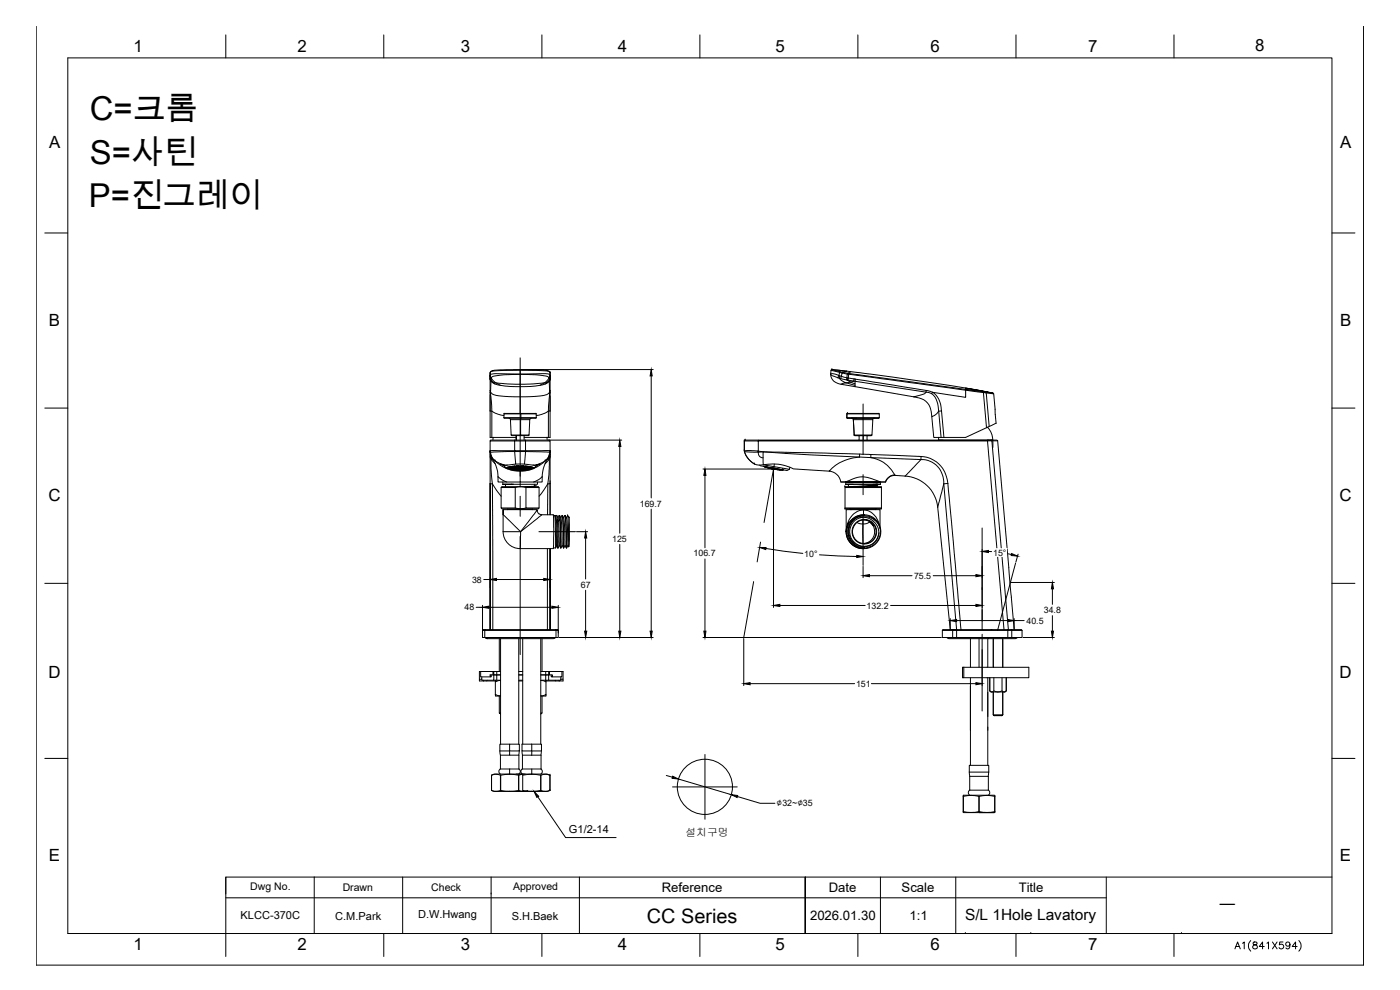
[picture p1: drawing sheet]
<svg xmlns="http://www.w3.org/2000/svg" width="420mm" height="297mm" viewBox="0 0 420 297" stroke-linecap="round" stroke-linejoin="round" font-family="sans-serif">
<!-- layer: 0 -->
<g fill="none" stroke="#000" stroke-width=".3">
<path d="M147.1 117.7l.1 .4M147.1 117.2l.5 6.2 1.9 .9 1.7 .4M147.1 113.7a1.88 1.88 0 0 0 1.4 1.5M147.1 113.4l.1 .5a3 3 0 0 0 3 1.7M147.1 113.3l.2 .7M147.1 112.9l.3 .7M147.1 112.7l.3 .6M147.1 117.7v5.6M147.1 118.4v4.9M147.1 117.2v.5M147.1 113.8v3.4M147.1 113.7l.2 .7-.1 3.3a3.4 3.4 0 0 0 2.9 1.1 43.3 43.3 0 0 0 14.2-.5l.7-.6"/>
<path d="M147.1 113.4v.3M147.1 113.4h.1M147.1 112.9v.4M147.1 112.7v-1l.4-.3a108.7 108.7 0 0 1 17.2 0l.4 .3v1M147.1 112.7l.2-.4 1.4-.2h15l1 .1 .4 .5M147.1 111.9v1M147.1 113.3v.1M147.1 112.6v.1M147.2 111.6l-.1 1.3 .2 .4a1.39 1.39 0 0 0 1.5 1.6l1.4 .7a45.6 45.6 0 0 0 11.8 0l1.4-.7a1.3 1.3 0 0 0 1.4-.9M148.1 111.2l-.7 .2-.2 .2M156.1 110.9v1.4M156.1 110.9l5.9 .1 2.3 .2"/>
<path d="M156.1 110.9l-6 .1-2.3 .2M156.1 112.3v3l-5.6-.3a2.74 2.74 0 0 1-3.1-1.7M156.1 112.3l-6 .3-2.2 .4-.5 .3M156.1 112.3l6 .3 2.2 .4 .4 .3M164.2 111.2l.8 .4M164.7 113.3a2.66 2.66 0 0 1-3 1.7l-5.6 .3v8.8M164.9 114.1l-.1 .3-.5 .3a3.5 3.5 0 0 1-2.3 .9M164.9 114v.1M165 117.7l-.4 5.7M165 111.6l.1 1.3M165.1 117.7l-.1 .4M165.1 117.2l-.1 .5"/>
<path d="M165.1 113.8l-.3 .6 .2 3.3M165.1 113.7a1.9 1.9 0 0 1-1.4 1.5M165.1 113.4l-.2 .7M165.1 113.3l-.3 .7M165.1 111.9h.1M165.1 112.9l-.3 .7M165.1 112.8l-.3 1.2M165.1 112.7l-.4 .6M165.1 117.7v5.6M165.1 118.8v4.5M165.1 117.2v.5M165.1 113.8v3.4"/>
<path d="M165.1 113.4v.3M165.1 113.4h.1M165.1 112.9v.4M165.1 112.6v.3M165.1 113.3v.1M165.1 113.7v.1M249.3 112.3a2.96 2.96 0 0 0 4.2 2.6h.4l-1.2-.6-.9-.9M249.3 112.3l.3 .4 1.8 .6M249.3 112.2a2.36 2.36 0 0 1 2.4 .5M249.3 112.2v.1M249.4 111.1l.3-.2 2.4 .6M249.4 111.1l2.6 .6-.3 1"/>
<path d="M249.4 111.1l-.1 1.1M249.7 110.9h.1M249.7 110.9l4.5 .5-1.4 .3M249.7 110.9l4.4 .5M251.4 113.3l.4 .1M251.7 112.7l-.3 .6M251.7 112.7l.3 .1M251.8 113.4l.5 .2M252 112.8l-.2 .6M252 112.8l.5 .1M252.1 111.5l-.1 .2 .7 .2M252.1 111.5l.7 .2"/>
<path d="M252.3 113.6l1.7 .4M252.4 115.3l4.2 .7M252.5 112.9l1.7 .4M252.5 112.9l-.2 .7M252.7 111.9l-.2 1M252.7 111.9h.1M252.8 111.9l1.5 .3M252.8 111.7l-.1 .2M252.8 111.7h.1M252.8 111.7l1.5 .3M252.8 111.7v.2M254 114h.3"/>
<path d="M254.2 113.3l-.2 .7M254.2 111.4l1.1 .1M254.2 113.3l.2 .1M254.3 112.2l-.1 1.1M254.3 112.2l.4 .1M254.3 112v.2M254.3 114a1.24 1.24 0 0 0 1.9 .4M254.3 112h.4M254.3 114l.2 .1M254.4 113.4l-.1 .6M254.4 113.4h.2M254.5 114.1l1.7 .3"/>
<path d="M254.6 113.4l1.7 .3M254.6 113.4l-.1 .7M254.7 112.3h.1M254.7 112.3l35.1 4.8M254.7 112.3l-.1 1.1M254.7 112l.6-.5 12.8 1.7 21.7 3.2v.5M254.7 112h.1M254.7 112l35.1 4.9M254.7 112v.3M256.2 114.4h.4M256.3 113.7l-.1 .7M256.3 113.7l.4 .1"/>
<path d="M256.6 114.4v.8l-1.3-.5-1.4 .2 2.7 .7M256.6 115.2v.8M256.6 116l17.6 3.1M256.6 114.4l21.3 3.3 .1-.5M256.7 113.8l21.3 3.4M256.7 113.8l-.1 .6M274.2 119.1l.6-.2a5.8 5.8 0 0 0 3.1-1.2 3.6 3.6 0 0 1 3.5 3.4l.3 2.3-.8 .9-1.1 .7a6.9 6.9 0 0 0-2.6-5.1zM278 117.2l1.9 .5M279.9 117.7a6.8 6.8 0 0 1 2.7 5.6M279.9 117.7l-.3 .4M289.8 117.1v2.1l-9.9-1.5M289.8 116.9v.2v-.2"/>
<path d="M289.8 116.4l8.2 1.6zM289.8 117.1l5.3 .7M289.8 117.1h.1M289.8 116.9h.1M289.8 116.9l4.1 .5M289.8 116.9l5.3 .7M295.1 117.6l.5 .1M295.1 117.6l.7 .1M295.1 117.8l.9 .1 .9 10-.8 .4M295.1 117.6v.2M295.1 117.8l1 10.5M295.8 117.7l.2 .2 2.2 .3 .4 4.6"/>
<path d="M295.8 117.7l2.2 .3M298 118l.2 .2M147.1 136.5l.1 1 .2 .4M147.1 135.4v.3M147.1 137v8M147.1 136.4l.3 .9v-.2l1.9 1.8 2.8 1.7M147.1 135.6l.1 1.1 .2 .4-.2-.6M147.1 135.4v.2M147.1 135.6l.1 .9 .5 .8-.6-1.6M147.1 135.4h.1M147.1 123.3l.5 .1v7.8M147.1 123.3v7.9h.5"/>
<path d="M147.1 135.7v.4M147.1 135.7l7.4-.2 .3 3.7a6.9 6.9 0 0 1-6.4-1.1l.1 .1M147.4 137.9l-.1 2.7 .5 4.6M147.4 137.9l1.2 1.2M147.6 131.2h7.3M147.6 137.3l1.1 1.1M147.8 137.7v.1a9.2 9.2 0 0 1 1.7 5.3M147.9 137.9l-.5-.6v.6M148 131.2l-.1 .8M148.5 138.2h.1M150.6 139.3l.8 .3M151.2 139.5l-1-.3 1.1 .6"/>
<path d="M151.2 125.3l.1 .1M151.3 124l-.1 .2M151.4 124.1l9.5 .1M151.4 125.5h9.4M151.4 139.5v.5M152.3 139.5l-.9 .5M152.7 125.4l.5 .5M153.2 125.9l.2 4.6h2.8v.2M153.2 125.9h5.8M153.4 130.5l.2 .2M153.6 130.7h5.1M153.7 139.9v.2"/>
<path d="M153.9 139.9v1M154.5 132.1h-7.2l-.2 .2M154.5 132.1v.2h3.2v2.9h6.8l.6 .2v-3.1h-7.4v-.2M154.5 132.1h3.2M154.5 139.8v1.1M154.8 139.2h2.6M154.9 130.7v1.4v-1.4M155 139.8v1.1M155 139.8l.2 .1-.2 .1-.6-.2M155.1 139.8l.1 .1M155.2 139.9h.1M155.2 139.9h.3v1.1h-.3"/>
<path d="M155.2 139.9l-.2 .1 .2 .1M155.2 139.9v1.1M155.2 139.8v.1M155.5 139.8v.1M155.6 139.8h.1M155.6 139.8v1.1M155.8 139.8h-.2l.2 .3-.3 .1M155.9 139.9l-.2 .1 .2 .1M155.9 139.9v1M155.9 139.9h.4M156.3 125.5l-.1 5h2.6l.2-4.6M156.3 139.9l.2 .1-.2 .1"/>
<path d="M156.3 139.9v.7M156.3 124.1l4.6 .1v1.1M156.6 139.8l-.2 .3 .4 .1M156.6 139.8v1.1M156.8 139.8h-.2h.2M156.8 139.9h.3v1.1h-.3zM156.8 139.8v.1M157 139.8v.1M157.1 139.8l.1 1.1M157.3 130.7v1.4M157.3 131.2h7.3M157.6 139.8v1.1h-.4"/>
<path d="M157.7 132.1h7.2l.2 .2M157.8 139.8l-.7 .1M157.9 139.8l-.2 .2 .2 .1 .5-.2M157.9 139.8v1.1M158.3 139.9v1M158.8 130.5l-.2 .2M158.9 140v.7M159.5 125.4l-.5 .5M160 139.5l.9 .5-.9 .6M160.9 139.5v.5l-.8 .5M160.9 125.3h-9.7v-1.1h5.1v1.3M160.9 125.3l-.1 .1"/>
<path d="M161 139.5l1-.3-1.1 .6M161.6 139.3l-.7 .3M163.6 138.2h.1M163.7 138.2l-2.7 1.3M164.1 131.2l.1 .8M164.3 137.9l.5-.8-.3 .3a12.8 12.8 0 0 1-4.4 3.2M164.4 137.7a9 9 0 0 0-1.7 5.4M164.5 137.3l-1 1.1M164.6 123.4l-2 .9-1.7 .4M164.6 123.4v7.8M164.7 137.9l.4-.9v8M164.7 137.9v4.5l-.3 2.8"/>
<path d="M164.7 137.9l-1.1 1.2M165 135.7v.4M165 135.7l-10.5-.5v-2.9h-7.4v3.1l.6-.2h6.8v.3h3.2l-.3 3.7 3.6 .3M165.1 136.5l-.4 1.4M165.1 135.4l-.1 .3M165.1 136.2v.3M165.1 135.6v.6M165.1 136.2l-.3 .9 .2-.6M165.1 135.6l-.1 .9-.5 .8 .5-1.6M165.1 135.4h.1M165.1 123.3l-.5 .1M165.1 123.3v7.9h-.5"/>
<path d="M165.1 135.4v.2M165.1 136.5v.6M223.4 135.4a6.6 6.6 0 0 0 3 3.8M223.4 135.2h.1M223.4 132.3h.1M223.4 135.2v.3l.6 .1 3.5 .1M223.4 132.3h4.2v3.1l-4.2-.2zM223.4 132.3v2.9M223.4 135.5h.1M223.4 135.5a5 5 0 0 0 5.2 4l3.7 .5M223.6 132.1l-.2 .2M223.6 132.1h.1"/>
<path d="M223.6 132.1h4M226.4 139.2h.1M227.5 135.7h.1M227.6 135.4l-.1 .3 .1-.3 1.4 .2 29.3 .6 18.1 .8M227.6 132.1h68.8v.2h-68.8zM228 139.5l.2 .3 4 .7M229 135.6l-1.5 .1a1.47 1.47 0 0 0 1.5 1.6M229.3 140a15.8 15.8 0 0 0 5.8 1M232.4 139.2l-.1 .8M235.8 135.9l.2 .2M235.9 136l.1 .1M254.2 124.2v1.1"/>
<path d="M254.2 125.3v-1.1h9.7v1.1M254.2 125.3l.1 .1M254.2 125.3l.1 .2h9.4M254.2 125.3h9.7M254.3 124l-.1 .2M254.3 124.1h.1M254.3 124.1l9.5 .1M254.3 124.1l-.1 .1M255.6 125.4l.5 .5M256.1 125.9l.3 4.8h5.2M256.1 125.9h5.8l-.2 4.6h-5.3zM256.3 130.5l.2 .2"/>
<path d="M257.7 132.1l.1-1.4h-.3h3h-.3l.1 1.4M258 137.1a13.1 13.1 0 0 0-9.2 4.3 4.1 4.1 0 0 1 3.7 3.2 4.7 4.7 0 0 0 3.5-.9 9.6 9.6 0 0 1 8.1 .9h1.6h-1.5M258 136.2v.9M258 137.1l-29-1.5 .1 3.9a13.9 13.9 0 0 1 9 1.2l10.7 .7M258 137.1a11.8 11.8 0 0 1 7.2 1.6 12.4 12.4 0 0 1 3.5 3.9M259.1 130.7v1.4M261.4 136.4v.9l15 .6M261.7 130.5l-.2 .2M262.4 125.4l-.5 .5M262.4 125.5h-6.8l.5 .4M263.8 125.3l-.1 .1M276.4 137.9l-4.7 4.9-3-.2"/>
<path d="M276.4 137.9a6.8 6.8 0 0 1 6.8 7.3M276.4 137a8.5 8.5 0 0 1 8.1 8M276.4 137v.9M279.6 125l.6 6.2h2.2M282.4 131.2h.9M282.6 123.3l.7 7.9M282.6 123.3l-.9 .1 .7 7.8M296.1 128.3l-6.3 2.9h-6.5M296.4 132.1h1.1M296.4 128.2l-.2 .1h.2M296.4 128.2l1 1.5 .6 2.4-16.3-.1v-.8M297.5 132.1l.2 .2"/>
<path d="M297.5 132.1h1.7M297.7 132.3h-1.3l4.9 56.6M297.7 132.3l4.9 56.6M298.6 122.8l.3 4.2-2 .9M299.4 132.1l-1.7 .2M299.4 132.3l5 56.6M147.1 145l.7 .2M147.1 145v43.9v-43.8M147.8 145.2l.1 43.7M147.8 145.2l2.6 3.7M150.4 146.3v6.1h4.2M150.4 152.4l.3 .3h5.5"/>
<path d="M150.9 144.6v.7h2.8h-2.8M151 152.9l10.2 .1M151 159.5a5.1 5.1 0 0 0 5.1 5.1M151 159.5h5.2M151.4 140l.8 .6M151.4 140l.7 .5M151.7 145.3v.7M152.1 144.6h-2.6v-1.5a5.3 5.3 0 0 0 4.5 1.5h2.1v1.4M152.1 140.5a5 5 0 0 0 3.4 .7M152.1 140.5a8.7 8.7 0 0 1 5.1-.7l2.3 .3 .6 .4M152.2 140.3l.2 .2M152.2 140.4h.1"/>
<path d="M152.2 140.3v.1M152.3 152.7h3.9M152.3 140.2l.2 .1h-.3M152.3 140.2v.3M152.3 152.8l.1 .1M152.3 140.3l.8 .1zM152.3 140.4l.8 .2zM152.3 140.5l.8 .1zM152.4 140.5h.1M152.5 140.2h-.2M152.5 140.6l.6 .1-.3-.1M152.8 140.6l.3 .1"/>
<path d="M152.8 140.1l.3 .2-.6-.1 .1 .4M152.8 140.6h.1M153 140.1v.6M153 140.6l.8 .2zM153 140.1l.8 .2zM153 140.7l.8 .1zM153 140.3l.8 .1zM153 140.5l.8 .1zM153 140.6l.8 .1zM153.1 140l-.3 .1M153.1 140.7h.1M153.1 140.9a10.6 10.6 0 0 0 6 0"/>
<path d="M153.2 140.7h.1M153.2 140.7v-.7l1.1 .1 .2-.1-.2-.2v1.1M153.2 140.7l.5 .1M153.6 140.1v.7M153.6 140.8l.7 .1M153.7 140.8h.1M153.7 140.7l.8 .1zM153.7 140.3l.8 .1zM153.7 140.8l.8 .1zM153.7 140.5l.8 .1zM153.7 140.6l.8 .1zM153.7 140.1l.8 .1z"/>
<path d="M154.3 140.9h.2M154.4 140.8l.8 .1zM154.4 140.5l.8 .1zM154.4 140.9h.8zM154.4 140.6l.8 .1zM154.4 140.3l.8 .1zM154.4 140.1l.8 .1zM154.5 140.9h.1M154.5 140.9h.5M154.6 146.3h-4.2l.3-.3h10.8l.3 .3h-4M154.6 146.3a5.2 5.2 0 0 1 3.2 0M154.6 152.4l1.6 .3"/>
<path d="M154.6 146.3v6.1M155 140.9h.1M155.2 141l-.2-.1 .2 .1M155.2 140.7l-.2 .1 .2 .1M155.2 140.6h-.2l.2 .1M155.2 140.4l-.2 .1 .2 .1M155.2 140.2l-.2 .1h.2M155.5 141.2h1.3M155.5 140.2l.3 .1-.2 .1M155.5 140.8h.1M155.5 140.4h.1M155.6 140.8l.2 .1h-.3h.2"/>
<path d="M155.6 140h.1M155.6 140.8h.1M155.6 140.5l.2 .1-.2 .2M155.7 140.8l.6 .1M155.7 140.5h.8zM155.8 140.9h.6M155.8 140.9h.1M155.8 140.9l-.3 .3M155.9 140.1l-.2 .1h.8l-.2-.1M155.9 140.1h.4M156.1 141.4v3.2h2.1a5.3 5.3 0 0 0 4.5-1.5v1.5h-2.6M156.3 140.6v.3l.2-.1"/>
<path d="M156.3 140.6l-.6 .2M156.3 140.6l.2 .2M156.4 140.9h.1M156.4 140.9l.4 .3M156.6 140.5l-.2 .1 .4 .2h-.3M156.6 140.4h.2M156.8 140.8l-.4 .1h.4h-.3M156.8 140h-.2h.2M156.8 140.2l-.4 .1 .2 .1M157.1 140l.7 .1-.7 .2M157.1 140.3h.7l-.7 .1 .7 .1-.7 .1M157.1 140.6h.7l-.7 .1 .7 .1-.7 .2"/>
<path d="M157.2 140.9h.1M157.2 140.9h-.1M157.7 140.4l.8-.1zM157.7 140.8l.8-.1zM157.7 140.7l.8-.1zM157.7 140.2l.8-.1zM157.7 140.6l.8-.1zM157.7 140.9l.8-.1zM157.8 146.3v6.1h4l-.3 .3h-5.3M157.8 152.4l-1.6 .3M158.3 140.9h-.7M158.4 140.3l.8-.2z"/>
<path d="M158.4 140.8l.8-.2zM158.4 140.7l.8-.1zM158.4 140.6l.8-.1zM158.4 140.4l.8-.1zM158.4 140.8l.8-.1zM158.6 140.8l-.3 .1M158.9 140.7h.1M159 140.7l-.4 .1M159 140.6l.8-.2zM159 140.4l.8-.1zM159.2 140.1v.5M159.2 140.6v.1"/>
<path d="M159.4 140.1l-1-.1 .1-.1 .1 .9M159.4 140.6l-.4 .1M159.4 140.1l-.4 .2 .8-.1M159.4 140.6h.1M159.6 140.1v.4l-.4 .1M159.7 140.6l-.7 .1 .4-.1M159.8 140.5h.1M159.9 152.7l-3.7 .2M159.9 152.8l-.1 .1M159.9 140.4l-.1 .1M159.9 140.4h.1M160 140.3v.1"/>
<path d="M160 140.3h-.3l.2-.1v.2M160 140.3l-.3 .2 .3-.1M160.1 140.5a4.9 4.9 0 0 1-3.3 .7M160.4 146h.1M160.4 146h-.4M160.4 145.9l-2.1 .1M160.4 145.9v.1M160.5 146h.1M160.5 145.3l-.1 .6-2.8 .1M160.9 145.6l-.5 .3M161.3 144.6v.7h-7.9M161.8 146.3v6.1"/>
<path d="M162.6 154.4l-6.4 5.1-5.2-5.1v-1.5v6.6M162.6 154.4h3.5v10.2h-10l.1-5.1M162.6 154.4a1.4 1.4 0 0 1-1.4-1.4l-5 6.5M164.4 145.2l-2.6 3.7M164.4 145.2l-.1 9.2M165.1 145l-.7 .2M165.1 144.2v10.2v-9.4M166.1 154.7h.4M166.5 154.7l.3 1.2 .2 5.3v2.6l-.3 .6zM166.7 154.7l.3 1.4 .3 8.3M166.7 154.7h.4M166.7 154.7l-.1 .2"/>
<path d="M167.2 155.8l-.1-1.1 .4 .8 .1 .9 .4-.6 .3 8.6M167.5 155.4l.3-.7 .2 1.1M167.8 154.7l.2 .3 .2 1.8 .1 7.6M168 154.7l.5 1.6 .2 7.4M168.3 155.4l.4-.7 .3 3 .1 6.7M168.7 154.7l.2 .3 .1 1.8 .2 7.6M168.8 154.7a10 10 0 0 1 .7 5l.1 4M169.5 154.7l.3 3 .2 6.7M169.5 154.7h.1M169.5 154.7l-.4 .7M170 155.4l-.3-.7 .3 5.1v4.6M170 155.4l.5 8.3-.5 .7"/>
<path d="M170.3 154.7h.1M170.3 154.7l-.3 .7M170.8 155.3h.1M170.8 155.3l.1 6.7-.3 2.1M170.8 155.3l-.4-.6 .2 9.4M229.4 140l.2 .1M229.5 140h.1M229.6 140.1h.1M229.8 140.1l.4 .1M229.8 140.1h-.1M229.8 140.1h.1M229.9 140.1h.1"/>
<path d="M229.9 140.1l.4 .1M230 140.2l.5 .1zM230.3 140.3l.7 .1M230.3 140.1l-.1 .2M230.4 140.1l.3 .1h-.4M230.4 140.2l.6 .1M230.7 140.3l.7 .2zM230.8 140.4l.2 .1zM230.9 140.5h.2M231 140.4v.1M231 140.4l.7 .2M231 140.3v.1"/>
<path d="M231 140.5h.3M231.1 140.3l.7 .2M231.1 140.5h.1M231.3 140.5h.1M231.4 140.5l.7 .1M231.4 140.3l.4 .3M231.5 140.6h.2M231.5 140.6h.1M231.6 140.4h.2M231.7 140.6l.1 .1M231.7 140.6h.1M231.8 140.6h.3"/>
<path d="M231.8 140.4v.1M231.8 140.6l.7 .1M231.8 140.4h.1M231.8 140.4h.2M231.8 140.6l.2 .1M231.8 140.5l.3 .1M231.8 140.4v.2M232 140.6v.1M232.1 140.6h.4M232.2 140.5l4 .7 .7-.4M232.2 140.6l.7 .2zM232.2 140.5l-.1 .1"/>
<path d="M232.3 140l4.6 .8 .2-.6M232.3 140.7l.2 .1M232.3 140.7l.3 .1M232.3 140.7h.1M232.3 140.5l.2 .1M232.5 140.5l.1 .1M232.5 140.6v.2M232.6 140.6h.1M232.6 140.7l.6 .2h-.2M232.6 140.8h.2M232.6 140.7v.1M232.6 140.6l.7 .1"/>
<path d="M232.9 140.7v.1M232.9 140.8l.8 .1M232.9 140.6v.1M232.9 140.7h.4M233 140.8l.4 .1M233.1 140.8l-.1 .1M233.2 140.9h.1M233.3 140.9h.7M233.3 140.7v.1M233.3 140.9h.2M233.3 140.7l.4 .1M233.4 140.9h.1"/>
<path d="M233.4 140.7l.5 .1M233.4 140.7h.1M233.5 140.9h.1M233.7 140.8v.1M233.7 140.9h.7M233.7 140.7v.2M233.7 140.8h.3M233.8 140.9h.2M234 140.9h.1M234.1 140.8l-.1 .1M234.4 140.9h.1M234.5 140.9h.1"/>
<path d="M234.6 140.9h.1M234.6 140.9h-.5M234.9 140.9h.1M252.3 144.6h1.4M253.6 152.7h.1M253.6 146h.1M253.6 146h10.9v.3M253.6 146v.3M253.6 152.4v-6.1h10.9v6.1M253.6 152.4v.3M253.6 152.4h10.9M253.8 144.6v.7"/>
<path d="M253.9 159.5a5.1 5.1 0 0 0 5.1 5.1M253.9 159.5h.1M254.6 146v-.7h8.8v.7M254.9 146l7.8-.3-7.4 .3M255.2 152.8h7.6l-.1 .1M255.2 152.7h-.2h8l-.2 .1M256.1 145.3h-2.3h10.4h-2.2M257.2 146l5.5-.1-4.7 .1M258.1 155.3a4.4 4.4 0 0 0-1.4 7.6 4.4 4.4 0 0 0 7.1-3M258.1 155.3a4.8 4.8 0 0 1 5.7 4.6M258.1 155.3a4.6 4.6 0 0 1 6 3.3M258.9 156l.1 7"/>
<path d="M259.2 152.9h-5.3v6.6M259.2 154.4v-1.5h4.9v5.1M259.2 154.4a5.3 5.3 0 0 0-5.3 5.1 6.1 6.1 0 0 1 5.3-6.5 5 5 0 0 1 4.6 4.4M259.2 156a3.5 3.5 0 0 1 2.9 1.7l-1.2-1.1M259.2 154.4h.1M259.3 154.7h.1M259.3 154.4a5.1 5.1 0 0 1 5.1 5.1 5.1 5.1 0 0 1-5.1 5.1M259.3 154.4a5.1 5.1 0 0 0-5.1 5.1 5.1 5.1 0 0 0 5.1 5.1M259.4 154.7h.1M259.4 154.7a4.9 4.9 0 0 0-4.9 4.8 4.9 4.9 0 0 0 4.9 4.9M259.4 154.7a4.9 4.9 0 0 0-4.9 5.1 4.9 4.9 0 0 0 5.5 4.6 4.9 4.9 0 0 0 4.1-5.8M259.4 155.8v.2"/>
<path d="M260.9 156.6a3.6 3.6 0 0 1 1.5 3.8 3.6 3.6 0 0 1-3.2 2.7M260.9 156.6a3.6 3.6 0 0 1-3.7 .2M262.7 145.7l.5 .1-.5 .1M263.1 145.7l-.4 .2M263.1 145.8l-.4 .1M264.1 144.6h-10.4h10.5M264.1 158.6a4.7 4.7 0 0 0-5.2-3.9 4.7 4.7 0 0 0-4.1 5.1 4.7 4.7 0 0 0 5.1 4.2 4.4 4.4 0 0 0 3.9-4.1M264.2 144.6v.7M264.5 152.4v.3h-10.9M268.5 142.5a3.2 3.2 0 0 0-2.7 2.1M268.7 142.6l-.6 .1a2.86 2.86 0 0 0-2.3 1.9M271.6 142.8a10.4 10.4 0 0 1 9.8 9.4"/>
<path d="M281.4 152.2l3.8 36.7M283.2 145.2l-1.8 7M283.2 145.2l3.9 43.7M284.5 145l3.9 43.9M284.5 145l-1.3 .2M164.3 164.6v24.3M165.1 164.6v24.3zM166.1 164.4h.6M167 163.8l.3 .6M167.3 164.4h.2M167.9 163.7l-.1-5.2a4 4 0 0 0-.6-2.7l.3 8.6M167.9 163.7l.4 .7"/>
<path d="M167.9 163.7l-.4 .7M168.3 164.4h.1M168.7 163.7l.4 .7M168.7 163.7l-.4 .7M169.1 164.4h.1M169.6 163.7l.4 .7M169.6 163.7l-.4 .7M170.4 163.7l.2 .4M259 164.6h.3M259.3 164.4h.1M259.4 164.4h.1M259.4 163.1v.1"/>
<path d="M261.1 164.1h-.1M144.8 189.2h.7v2.1h-.7zM144.8 189.1l.3-.2h22.2l.2 .2M145.6 191.3l.5 .3M145.6 188.9l-.1 .3h21.4M145.7 191.3l.6 .3M146.1 191.6h20.1M149.8 191.6v9.9M150.2 191.6v31.7M155.7 191.6v31.7M156.9 191.6v31.7M162.3 191.6v31.7"/>
<path d="M162.7 191.6v9.9M166.7 191.3l-.5 .3M166.7 188.9l.2 .3M166.9 189.2h.6v2.1h-.6M166.9 189.2v2.1h-21.4M282.8 189.2v2.1h3.1M282.8 189.1l.2-.2h23.5l.2 .2M284.2 191.3l.5 .3M284.7 191.6h20.1M285.6 188.9h1.5M286.1 188.9l-.2 .3h-3.1M287.1 191.3h15.4v-2.1h1.1v2.1h-1.1"/>
<path d="M287.1 188.9v2.4h-1.2v-2.1h16.6v-.3M291.2 191.6v8.6M293.8 191.6v8.6M296.4 191.6v8.6M296.7 191.3l-.1 .3M298.1 191.6v8.6M300.9 191.6v8.6M303.5 188.9l.1 .3h3.1M305.3 191.3l-.5 .3M306.7 189.2v2.1h-3.1M144.3 201.5v1.6h2.8M144.6 203.1v.7h-.7"/>
<path d="M145.1 204.3h3.6M145.1 204.3h.1M146.2 204.1l-.1 .2M147.4 202.5v.6h-.3v-.6h3.1M147.9 201.5h-4v2.8h1.1l.2-.2M147.9 202.5v-1h.3v1M148.2 202.5h.9v1.6M148.2 202.5v1.6h-3.6v-.3M148.2 201.5h.9v1M148.2 204.1h2M148.7 204.6v3.7M148.7 204.1v.5l1.5-.4"/>
<path d="M149.1 201.5h1.1M149.8 208.8v5.1M150.2 208.8l-1.5-.5v.5h1.5M150.2 213.9h-.4l.4 .4M155.7 204.1h1.2M155.7 202.5h1.2M155.7 204.3h1.2M155.7 201.5h1.2M162.3 213.9h.4l-.4 .4M162.3 208.8l.8-.1 .8-.4-.1 .5h-1.5M162.3 204.1h2.4M162.3 202.5h2.6"/>
<path d="M162.3 201.5h1.5M162.7 208.8v5.1M163.9 204.6v3.7M164.7 202.5h-.9l.1 2.1-.8-.4h-.8M164.7 202.5v1.6h3.6v-.3M164.7 201.5h-.9v1M164.9 201.5h-.2v1M164.9 201.5h3.7v1.6h-2.8v-.6h-.9zM165.4 202.5v.6h.4M166.7 204.1l.1 .2h-3M166.8 204.3h1M167.8 204.3h.1"/>
<path d="M168.6 201.5h.4v2.3h-.7v-.7M169 203.8v.5h-1.2l-.1-.2M289.2 200.2v3.1h-.3v-3.1h19.9v3.1h-19.6M291.2 203.3v26.3M296.4 203.3v26.3M297 203.3v4l.6 .3 .7-.3 1.2 .3 1.2-.3 .7 .3 .6-.3v-4M297.1 207.3l.3 .3h4.3l.2-.3M298.1 214.5h2.8l-.2 .2h-2.4zM298.1 207.6v6.9l.2 .2M298.3 203.3v4M300.7 203.3v4M300.9 207.6v6.9"/>
<path d="M300.9 214.5l-.2 .2M147.5 237.2l.8 .3h4.6M147.5 232.6a3.1 3.1 0 0 1 2.7 0M147.5 237.2a3.6 3.6 0 0 0 2.7 0M147.5 232.6v4.6M150 225.3h2.9v1.3h2.8v4.1M150 225.3l.1 1.2M150.1 230.7l-.4 .8 .4 .7M150.2 237.2h.1M150.3 232.6l-.1 4.6M150.3 237.2l2.6 .2M150.3 232.6a12.3 12.3 0 0 1 5.3 0"/>
<path d="M150.3 232.6v4.6M152.9 223.3h-2.9v2M152.9 223.3h3v2h-3zM152.9 226.6h-2.7v4.1h5.5M152.9 232.3h-4.6l-.8 .3M152.9 232.3h6.7M152.9 230.7v1.6M154.9 237.5h4.7M155.6 237.2l-2.7 .2M155.6 232.6v4.6M155.6 237.2h.1M155.6 232.6h.1"/>
<path d="M155.7 237.2l1.3 .2M155.7 232.6v4.6M155.7 230.7l.5 .8-.5 .7M155.8 225.3l-.1 1.2M156.7 223.3h2.9v2h-2.9zM156.7 225.3l.1 1.2M156.8 230.7l-.5 .8 .5 .7M157 232.3l-1.3 .3M158.4 237.2l-.8 .3-4.7-.1M159.6 226.6h-2.8v4.1h5.6M159.6 223.3h2.9v2h-2.9v1.3M159.6 232.3h4.6l.8 .3"/>
<path d="M159.6 232.3l-2.7 .3v4.6l2.7 .2M159.6 232.3l2.6 .3M159.6 226.6h2.8v4.1M159.6 230.7v1.6M162.2 237.2l-2.6 .2M162.2 232.6v4.6M162.2 237.2h.1M162.2 232.6h.1M162.3 230.7l.5 .8-.5 .7M162.3 237.2a3.7 3.7 0 0 0 2.7 0M162.3 232.6a3.2 3.2 0 0 1 2.7 0M162.3 232.6v4.6"/>
<path d="M162.5 225.3l-.2 1.2M165 237.2h.1M165 237.2l-.8 .3-4.6-.1M165 232.6h.1M165 232.6v4.6M289.1 238.9l.1-.3h9.3l.1 .3M289.1 238.9v4.6M289.1 238.9h.1M289.1 238.9a9.3 9.3 0 0 1 4.7 0M290.9 229.6h5.8v2.1h-5.8zM290.9 231.6l.1 1.3M291 232.9h5.6v4.2h-5.6z"/>
<path d="M291 237l-.4 .8 .4 .8M293.8 238.9v4.6M293.8 238.9h.1M293.9 238.9a9.3 9.3 0 0 1 4.6 0M293.9 238.9v4.6M296.6 237l.4 .8-.4 .8M296.7 231.6l-.1 1.3M298.5 238.9v4.6M298.5 238.9h.1M289.1 243.5l.1 .3h9.3l.1-.3M289.1 243.5h.1M289.1 243.5a10.8 10.8 0 0 0 4.7 0"/>
<path d="M293.8 243.5h.1M293.8 243.8h4.7M293.9 243.5a10.8 10.8 0 0 0 4.6 0M298.5 243.5h.1"/>
<circle cx="259.4" cy="159.5" r="3.7"/>
<circle cx="259.4" cy="159.5" r="3.5"/>
<circle cx="211.5" cy="236.1" r="8.3"/>
</g>
<!-- layer: CENTER -->
<g fill="none" stroke="#000" stroke-width=".3">
<path d="M156.1 107.4v35.5M259 121.2v15.2M156.1 148.9v6M161.7 159.5h11M232.3 140l-3 16.8M259 142.4v6M259 154.4v15.2M294.8 158.4v18.5M156.1 160.9v35.5M226.2 174.5l-3 16.8M228.2 162.7l-1 5.9M304.8 169l-5.4 20.2"/>
<path d="M294.8 182.9v6M294.8 194.9v18.4M201.8 236.1h19.5M211.6 226.4v19.4"/>
</g>
<!-- layer: DIM_ -->
<g fill="#000" stroke="#000" stroke-width=".3">
<path d="M195.4 110.9l.3 1.9h-.6zM186 132.1l.3 1.9h-.6zM211.6 140.7l.3 1.9h-.7zM147.1 173.9l1.9-.4v.7zM163.2 173.5l1.9 .4-1.9 .3zM175.8 159.5l.3 1.9h-.6zM228 164.3h1.9l-.1 .6zM257.1 166.6l1.9 .4-1.9 .3zM259 172.7l1.9-.3v.6zM292.9 172.4l1.9 .3-1.9 .3zM294.8 165.5l1.9-.3v.6zM303.6 166.1l1.8 .7-1.9-.1z"/>
<path d="M315.8 174.8l.4 1.9h-.7zM144.8 182.2l1.9-.3v.6zM165.6 181.9l1.9 .3-1.9 .3zM175.5 189.4h.6l-.3 1.9zM185.7 189.4h.6l-.3 1.9zM195.1 189.4h.6l-.3 1.9zM211.2 189.4h.7l-.3 1.9zM232.1 181.7l1.9-.4v.7zM285.2 186.2l1.9-.3v.6zM292.9 181.3l1.9 .4-1.9 .3zM302.5 185.9l1.9 .3-1.9 .3zM315.5 189.4h.7l-.4 1.9z"/>
<path d="M223.2 205.1l1.9-.3v.7zM292.9 204.8l1.9 .3-1.9 .4zM160.3 237.5l1.4 1.4-.6 .3zM201.9 232.9l1.7 .8-1.9-.2zM219.5 238.4l1.9 .3-.2 .6z"/>
</g>
<g fill="none" stroke="#000" stroke-width=".3">
<path d="M156.4 110.9h39.6M195.4 112.8v36.6M164.5 132.1h22.1M186 134v26M173 159.5h3.3M195.4 152.8v36.6M211 140.7h20.8M211.6 142.6v21.8M232.1 141v41.3M145.2 173.9h1.9M147.1 173.3v3.1M149 173.9h14.2"/>
<path d="M165.1 173.3v3.1M175.8 161.4v12.3M175.8 177.1v12.3M186 163.3v26.1M211.6 167.7v21.7M229.9 164.6l11 1.4M245.9 166.5l11.2 .5M259 169.9v3.4M260.9 172.7h12.8M280.1 172.7h12.8M294.8 164.9v21.5M296.6 165.5h1"/>
<path d="M302.6 166.2l.9 .2M303.4 174.8h13M305.5 166.3l-.6 2.4M315.8 176.7v4.6M142.9 182.2h1.9M144.8 181.6v8.3M146.7 182.2h18.9M167.5 181.6v8.3M167.8 191.3h28.2M211 191.3h71.5M223.2 191.6v14.1M234 181.7h25.7"/>
<path d="M267.3 181.7h25.6M285.2 185.6v3M287.1 186.2h15.4M294.8 190.3v15.4M304.4 185.6v3M304.4 186.2h3M307 191.3h9.4M315.8 184.7v4.7M225.1 205.1h31.4M261.5 205.1h31.4M161.4 239.1l8.3 12.2h15.2M200 232.7l1.8 .5"/>
<path d="M203.6 233.7l15.9 4.7M221.3 239l6.8 2h4.5"/>
</g>
<g fill="#fff" stroke="#fff" stroke-width=".3">
<path d="M233.1 239.8v2.4l10.9-2.4zM233.1 242.2l10.9-2.4v2.4z"/>
<path d="M192.1 149.9v2.3l6.6-2.3zM192.1 152.2l6.6-2.3v2.3z"/>
<path d="M139.2 181v2.4l3.2-2.4zM139.2 183.4l3.2-2.4v2.4z"/>
<path d="M141.6 172.7v2.3l3.1-2.3zM141.6 175l3.1-2.3v2.3z"/>
<path d="M183.8 160.5v2.3l4.4-2.3zM183.8 162.8l4.4-2.3v2.3z"/>
<path d="M208.3 164.9v2.2l6.5-2.2zM208.3 167.1l6.5-2.2v2.2z"/>
<path d="M260.2 180.5v2.3l6.5-2.3zM260.2 182.8l6.5-2.3v2.3z"/>
<path d="M174.2 174.3v2.2l3.1-2.2zM174.2 176.5l3.1-2.2v2.2z"/>
<path d="M257 204v2.3l4-2.3zM257 206.3l4-2.3v2.3z"/>
<path d="M298.2 164.6v2.3l3.9-2.3zM298.2 166.9l3.9-2.3v2.3z"/>
<path d="M307.9 185.1v2.3l5.4-2.3zM307.9 187.4l5.4-2.3v2.3z"/>
<path d="M241.5 165.1v2.3l3.9-2.3zM241.5 167.4l3.9-2.3v2.3z"/>
<path d="M313.2 181.9v2.3l5.3-2.3zM313.2 184.2l5.3-2.3v2.3z"/>
<path d="M274.3 171.5v2.4l5.3-2.4zM274.3 173.9l5.3-2.4v2.4z"/>
</g>
<!-- layer: 5 -->
<path d="M298 132.1v2.2" fill="none" stroke="#000" stroke-width=".3"/>
<!-- layer: FORM -->
<g fill="none" stroke="#000" stroke-width=".3">
<path d="M10.9 7.9v281.7h398.3v-281.7M20.3 17.4h379.4v262.7h-379.4zM67.8 10.5v6.9M115.2 10.5v6.9M162.6 10.5v6.9M210 10.5v6.9M257.5 10.5v6.9M304.9 10.5v6.9M352.3 10.5v6.9M13.4 69.9h6.9M399.7 69.9h6.9M13.4 122.4h6.9"/>
<path d="M399.7 122.4h6.9M13.4 175h6.9M399.7 175h6.9M13.4 227.6h6.9M399.7 227.6h6.9M67.8 263.2v5M67.8 269.4h264.2M94.3 263.2h-26.5v23.8M94.3 263.2h305.4M94.3 263.2v16.9M120.8 263.2v16.9M147.4 263.2v16.9"/>
<path d="M173.9 263.2v16.9M241.7 263.2v16.9v-16.9M241.7 263.2v16.9M264.2 263.2v16.9M286.8 263.2v16.9M332 263.2v16.9M115.2 280.1v6.9M162.6 280.1v6.9M210 280.1v6.9M257.5 280.1v6.9M289.7 280.1h.1M304.9 280.1v6.9"/>
<path d="M309.4 280.1h.1M352.3 280.1v6.9M354.6 280.1h.1"/>
</g>
<!-- layer: TEXT -->
<g fill="none" stroke="#000" stroke-width=".3">
<path d="M147.4 268.2h.1M370.6 284.7l.8-2.1 .8 2.1M370.9 284h1M372.9 283l.5-.4v2.1M375.4 282.2a2.18 2.18 0 0 0 0 3.2M376.2 282.7v.6l.8 .3 .3 .4a.66 .66 0 0 1-.8 .7 .66 .66 0 0 1-.3-1.1l.9-.3 .2-.4-.5-.3zM379.4 284h-1.5l1-1.4v2.1M380.2 283l.5-.4v2.1M381.9 282.6l1.4 2.1M383.3 282.6l-1.4 2.1M385 282.6h-.9l-.2 .9a.74 .74 0 0 1 1.2 0 .74 .74 0 0 1-.2 1.1 .74 .74 0 0 1-1-.3M387.1 283.3a.64 .64 0 0 1-.9 .5 .64 .64 0 0 1-.2-1 .64 .64 0 0 1 1 .1l.1 .4a.99 .99 0 0 1-.8 1.4l-.4-.3"/>
<path d="M389.3 284h-1.5l1-1.4v2.1M389.8 282.2a2.18 2.18 0 0 1 0 3.2"/>
</g>
<g font-size="9.9">
<text x="27" y="36">C=크롬</text>
<text x="27" y="49.1">S=사틴</text>
<text x="26.7" y="62.1">P=진그레이</text>
</g>
<text font-size="7.9" x="365.1" y="274.2">-</text>
<text font-size="6" x="194.2" y="276.9">CC Series</text>
<g font-size="5.1">
<text x="40.1" y="15.7">1</text>
<text x="89.3" y="15.7">2</text>
<text x="138.3" y="15.6">3</text>
<text x="185.4" y="15.7">4</text>
<text x="232.7" y="15.6">5</text>
<text x="279.2" y="15.7">6</text>
<text x="326.5" y="15.5">7</text>
<text x="376.7" y="15.4">8</text>
<text x="14.7" y="44.3">A</text>
<text x="402.2" y="44.3">A</text>
<text x="14.7" y="97.8">B</text>
<text x="402.2" y="97.8">B</text>
<text x="14.5" y="150.3">C</text>
<text x="402" y="150.3">C</text>
<text x="14.5" y="203.5">D</text>
<text x="402" y="203.5">D</text>
<text x="14.7" y="258.5">E</text>
<text x="402.1" y="258.5">E</text>
<text x="40.1" y="285.2">1</text>
<text x="89.3" y="285.2">2</text>
<text x="138.3" y="285.2">3</text>
<text x="185.4" y="285.2">4</text>
<text x="232.7" y="285.1">5</text>
<text x="279.2" y="285.2">6</text>
<text x="326.5" y="285">7</text>
</g>
<text font-size="4.6" x="289.6" y="275.9">S/L 1Hole Lavatory</text>
<g font-size="3.9">
<text x="198.6" y="267.7">Reference</text>
<text x="248.7" y="267.6">Date</text>
<text x="270.6" y="267.7">Scale</text>
<text x="305.7" y="267.6">Title</text>
<text x="243.1" y="276.2">2026.01.30</text>
<text x="273" y="276.2">1:1</text>
</g>
<g font-size="3.3">
<text x="170.8" y="250.1">G1/2-14</text>
<text x="72.2" y="275.9">KLCC-370C</text>
<text x="100.6" y="275.9">C.M.Park</text>
<text x="125.5" y="275.5">D.W.Hwang</text>
<text x="153.6" y="275.9">S.H.Baek</text>
</g>
<g font-size="3.2">
<text x="205.7" y="250.8">설치구멍</text>
<text x="75.1" y="267.1">Dwg No.</text>
<text x="102.9" y="267.3">Drawn</text>
<text x="129.4" y="267.4">Check</text>
<text x="154" y="267.1">Approved</text>
</g>
<text font-size="2.9" x="233.1" y="241.9">∅32~∅35</text>
<g font-size="2.6">
<text x="192" y="152">169.7</text>
<text x="183.7" y="162.6">125</text>
<text x="208.1" y="166.9">106.7</text>
<text x="241.4" y="167.2">10°</text>
<text x="298.1" y="166.7">15°</text>
<text x="274.3" y="173.7">75.5</text>
<text x="141.7" y="174.8">38</text>
<text x="174.3" y="176.3">67</text>
<text x="139.4" y="183.1">48</text>
<text x="260.1" y="182.6">132.2</text>
<text x="313.3" y="184">34.8</text>
<text x="308" y="187.1">40.5</text>
<text x="256.9" y="206.1">151</text>
</g>
</svg>
